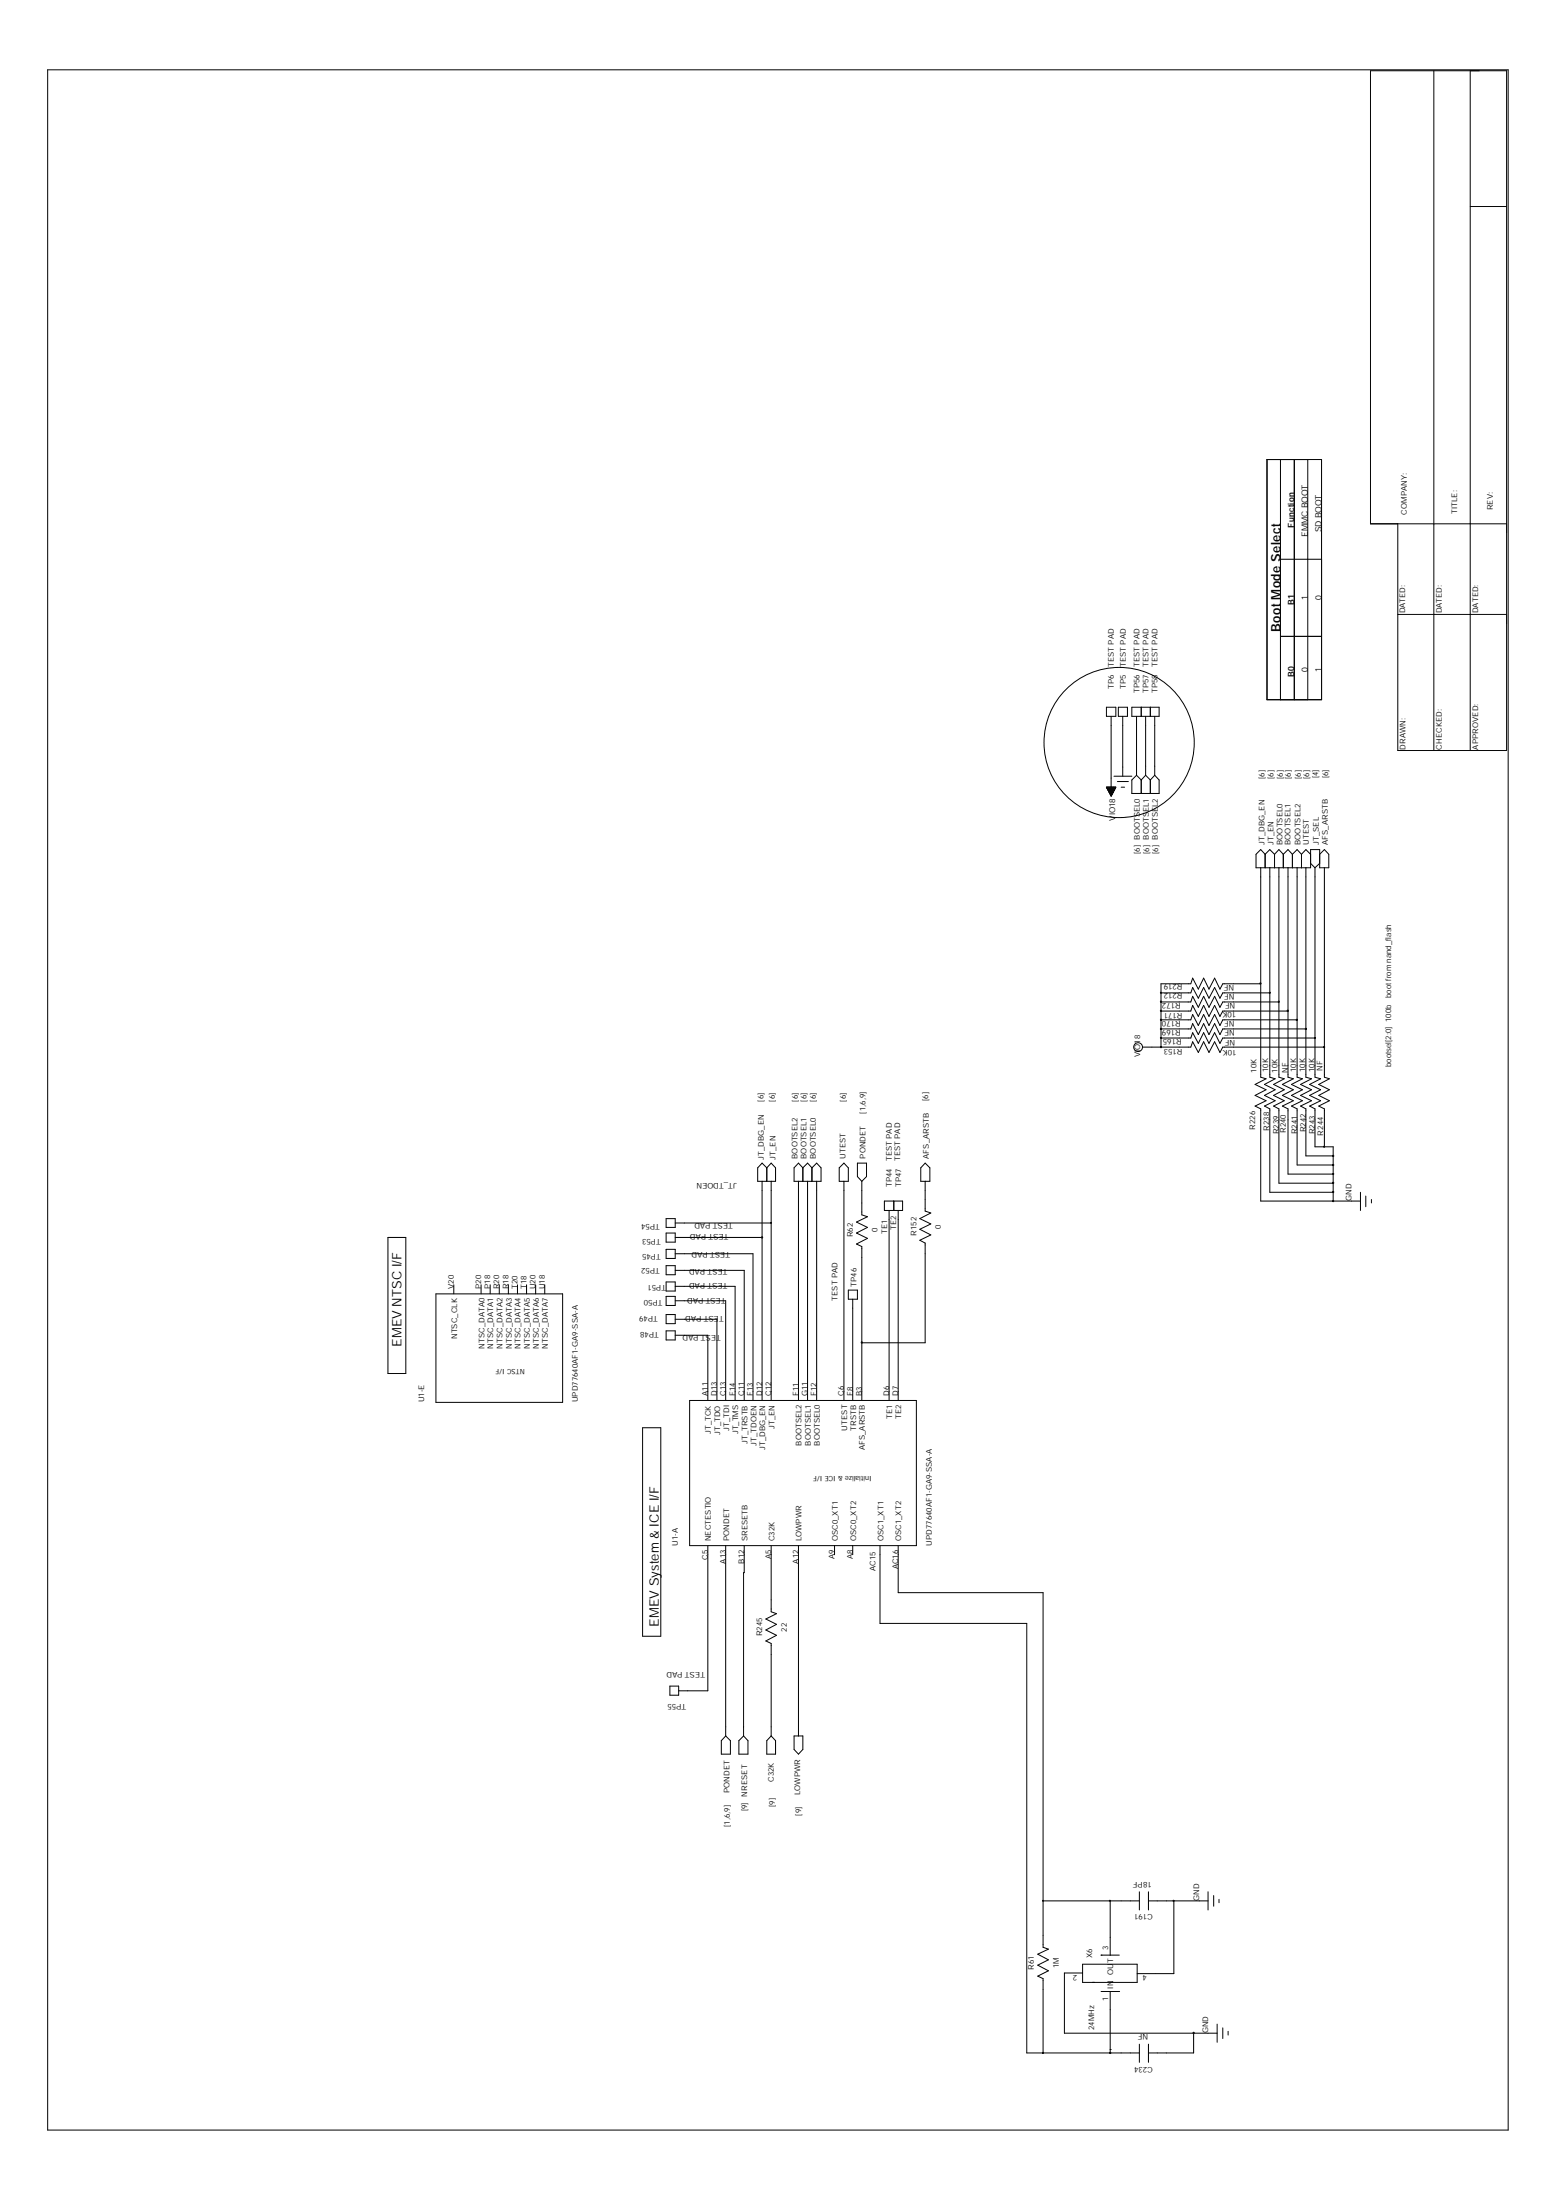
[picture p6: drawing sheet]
<svg xmlns="http://www.w3.org/2000/svg" width="210mm" height="297mm" viewBox="0 0 210 297" stroke-linecap="round" stroke-linejoin="round" font-family="sans-serif">
<g fill="none" stroke="#000" stroke-width=".13">
<path d="M6.4 9.4h197.2v278.2h-197.2v-278.1M193.5 9.6v91.7M198.5 9.6v91.7M198.5 27.9h4.9M171 62h7.4v32.5h-7.4zM172.8 75.5h5.6M172.8 62v32.5M174.7 62v32.5M176.5 62v32.5M188.7 70.7v30.6h14.7v-91.7h-18.4v61.1h18.4M149.4 95.5h1.2v1.2h-1.2zM150 96.7v10.8"/>
<path d="M151 95.5h1.2v1.2h-1.2zM151.6 96.7v8.1M152.8 95.5h3.7v1.2h-3.7zM153.4 96.7v8M154.1 95.5v1.2M154.6 96.7v8M155.3 95.5v1.2M155.9 96.7v8M172.8 85.9h5.6M188.7 83h14.7M149.4 106.3h1.2l-.6 1.2zM149.4 106.3h1.2"/>
<path d="M149.4 106.4h1.1M149.4 106.3v.1M149.5 106.3v.2h1v-.2M149.5 106.5h1M149.5 106.3v.3M149.5 106.6h1M149.6 106.3v.4h.8v-.4M149.6 106.8h.8M149.6 106.3v.5M149.6 106.9h.7M149.7 106.3v.6h.6M149.7 106.3v.7"/>
<path d="M149.7 107h.5M149.8 107.1h.4M149.8 106.3v.8h.4M149.9 106.3v.9h.2M149.9 107.3h.2M149.9 106.3v1M149.9 106.3v1.1M150 107.5h.1M150 106.3v1.1h-.1M150.1 106.3v1h-.2M150.1 106.3v1M150.2 106.3v.9h-.4"/>
<path d="M150.2 106.3v.7h-.5M150.3 106.3v.7M150.3 106.3v.5h-.7M150.4 104.8h2.4M150.4 106.3v.4h-.9M150.5 106.3v.2h-1.1M150.8 105.5h1.5M151.3 106.3h.5M153.4 104.7l-.6 .6v1.8h3.7v-1.8l-.6-.6M153.4 104.7l.7 .6M154.1 105.3v1.8M154.6 104.7l.7 .6"/>
<path d="M154.6 104.7l-.5 .6M155.3 105.3v1.8M155.9 104.7l-.6 .6M170.2 117.2v28.2l.7 .3-1.5 .7 1.5 .7-1.5 .8 1.5 .7-1.5 .7 .8 .4v12.5h13.4M170.8 115.3l-.6-.6-.7 .6v1.9h7.4v-2.5h1.2v2.5h1.3v-1.9l-.6-.6-.7 .6M170.8 115.3v1.9M170.8 115.3l.6-.6 .6 .6M171.4 117.2v28.2l.7 .3-1.4 .7 1.4 .7-1.4 .8 1.4 .7-1.4 .7 .7 .4v11.3h8.6M172 115.3v1.9M172 115.3l.6-.6 .6 .6M172.6 117.2v28.2l.8 .3-1.5 .7 1.5 .7-1.5 .8 1.5 .7-1.5 .7 .7 .4v10.1h7.4M173.2 115.3v1.9"/>
<path d="M173.2 115.3l.7-.6 .6 .6M173.9 117.2v28.2l.7 .3-1.5 .7 1.5 .7-1.5 .8 1.5 .7-1.5 .7 .8 .4v8.8h6.1M174.5 115.3v1.9M174.5 115.3l.6-.6 .6 .6M175.1 117.2v28.2l.7 .3-1.5 .7 1.5 .7-1.5 .8 1.5 .7-1.5 .7 .8 .4v7.6h4.9M175.7 115.3v1.9M175.7 115.3l.6-.6 .6 .6M176.3 117.2v28.2l.7 .3-1.4 .7 1.4 .7-1.4 .8 1.4 .7-1.4 .7 .7 .4v6.4h3.7M176.9 116.6l.6 .6M177.5 117.2v28.2l.8 .3-1.5 .7 1.5 .7-1.5 .8 1.5 .7-1.5 .7 .7 .4v5.1h2.5v7.4M178.1 116.6l-.6 .6M178.8 117.2v28.2l.7 .3-1.5 .7 1.5 .7-1.5 .8 1.5 .7-1.5 .7 .8 .4v5.1"/>
<path d="M156.7 138.9h4l.3-.7 .8 1.5 .7-1.5 .7 1.5 .8-1.5 .7 1.5 .4-.8h11.2M156.7 137.7h4l.3-.7 .8 1.5 .7-1.5 .7 1.5 .8-1.5 .7 1.5 .4-.8h10M156.7 136.5h4l.3-.8 .8 1.5 .7-1.5 .7 1.5 .8-1.5 .7 1.5 .4-.7h8.8M156.7 135.3h4l.3-.8 .8 1.5 .7-1.5 .7 1.5 .8-1.5 .7 1.5 .4-.7h7.5M156.7 134.1h4l.3-.8 .8 1.5 .7-1.5 .7 1.5 .8-1.5 .7 1.5 .4-.7h6.3M170.2 132.8h-5.1l-.4 .7-.7-1.4-.8 1.4-.7-1.4-.7 1.4-.8-1.4-.3 .7h-4v8.6M102.9 159.5v29.6M102.9 157l.6 .7 .6-.7 .6 .7v1.8h-2.4v-1.8zM103.5 157.7v1.8M104.1 159.5v29.6M107.8 159.5v29.6M108.4 157.7l-.6-.7-.6 .7v1.8h3.6v-1.8l-.6-.7-.6 .7"/>
<path d="M108.4 157.7v1.8M108.4 157.7l.6-.7 .6 .7M109 159.5v29.6M109.6 157.7v1.8M110.2 159.5v29.6M113.3 157.7l.6-.7 .6 .7v1.8h-1.2zM113.9 159.5v29.6M115.7 157h1.3v1.9l-.7 .6-.6-.6zM116.3 159.5v4.5l.8 .3-1.5 .7 1.5 .7-1.5 .8 1.5 .7-1.5 .8 .7 .3v20.8M124.9 159.5v4l.7 .3-1.4 .7 1.4 .8-1.4 .7 1.4 .7-1.4 .8 .7 .3v13.5h-8.6M124.9 157l.6 .7v1.8h-1.2v-1.8zM154.3 141.4h6.4l.3-.7 .8 1.4 .7-1.4 .7 1.4 .8-1.4 .7 1.4 .4-.7h13.7"/>
<path d="M156.7 140.2h4l.3-.8 .8 1.5 .7-1.5 .7 1.5 .8-1.5 .7 1.5 .4-.7h12.4M52.4 167.1h2.4v18.3h-2.4zM58.8 174.7h17.1v14.6h-17.1zM61.3 173.5v1.2M64.9 173.5v1.2M66.2 173.5v1.2M67.4 173.5v1.2M68.6 173.5v1.2M69.8 173.5v1.2M71.1 173.5v1.2M72.3 173.5v1.2M73.5 173.5v1.2"/>
<path d="M89.9 164.5h1.2v1.2h-1.2zM89.9 166.5h1.2v1.2h-1.2zM89.9 168.7h1.2v1.2h-1.2zM89.9 170.9h1.2v1.2h-1.2zM89.9 173.1h1.2v1.2h-1.2zM89.9 175h1.2v1.3h-1.2zM89.9 177.5h1.2v1.2h-1.2zM89.9 179.7h1.2v1.2h-1.2zM91.1 167.1h11.8M91.1 169.3h10.5v19.8M91.1 178.1h5.7v11M91.1 175.6h6.9v13.5"/>
<path d="M91.1 173.7h8.1v15.4M91.1 171.5h9.4v17.6M91.1 165.1h13M114.5 174.2h1.2v1.2h-1.2zM115.1 175.4v13.7M119.4 162.2h2.4v1.2h-2.4zM120 163.4v25.7M120.6 162.2v1.2M121.2 163.4v25.7M183.6 161v2.4M184.4 161.5v1.4M185.1 162v.4"/>
<path d="M86.7 192.8h2.5v28.1h-2.5zM91.1 180.3h4.4v8.8M93.1 189.1h30.6v19.6h-30.6zM95.5 208.7v19.6h-3.9M98 208.7v25.7M100.5 208.7v3.6h-.1v22.1M104.1 208.7v8.9l.7 .3-1.4 .7 1.4 .7-1.4 .8 1.4 .7-1.4 .8 .7 .3v12.5M107.8 208.7v25.7M112.6 208.7v1.2M115.1 208.7v1.2M118.8 208.7v10.5h19.8v58h15.2M121.2 208.7v6.3h19.6v47.9l.7 .3-1.4 .6 1.4 .8-1.4 .7 1.4 .8-1.4 .7 .7 .4v10"/>
<path d="M90.4 227.7h1.2v1.2h-1.2zM98 234.4l.6 .6v1.8h-1.2v-1.8zM100.4 234.4l.6 .6v1.8h-1.3v-1.8zM104.1 234.4l.6 .6v1.8h-1.2v-1.8zM107.2 234.4h1.2v1.8l-.6 .6-.6-.6zM140.8 256.7h13M149.9 256.7v7.3M153.8 255.4v2.5M155 256.7h8.1M155 255.4v2.5M158.5 256.7v9.8h-5M163.1 255.4v2.5"/>
<path d="M163.8 255.9v1.5M164.5 256.4v.5M146.1 265.2h7.4v2.5h-7.4zM146.1 266.4h-2.4v8.1h20.6M147.6 267.7h.1M148.6 264h.1M148.6 268.9h2.5M148.6 264h2.5M149.9 276.7h.1M149.9 268.9v8.3M153.8 276v2.5M155 276v2.5"/>
<path d="M161.1 274.5v2.7h-6.1M164.3 273.3v2.4M165.1 273.8v1.4M165.8 274.3v.5"/>
<circle cx="151.1" cy="100.3" r="10.1"/>
<circle cx="153.6" cy="141.4" r=".6"/>
</g>
<g fill="#000" stroke="#000" stroke-width=".13">
<path d="M156.7 134l.1 .1h-.1z" fill-rule="evenodd"/>
<path d="M171.3 134l.2 .1h-.2z" fill-rule="evenodd"/>
<path d="M172.6 135.2h.1l-.1 .1z" fill-rule="evenodd"/>
<path d="M156.7 140.1l.1 .1h-.1z" fill-rule="evenodd"/>
<path d="M177.4 140.1l.2 .1h-.2z" fill-rule="evenodd"/>
<path d="M178.7 154.8h.1l-.1 .1z" fill-rule="evenodd"/>
<path d="M179.9 158.5h.1h-.1z" fill-rule="evenodd"/>
<path d="M104 165.1h.1h-.1z" fill-rule="evenodd"/>
<path d="M140.7 256.6h.1v.1z" fill-rule="evenodd"/>
<path d="M149.8 256.6l.1 .1h-.1z" fill-rule="evenodd"/>
<path d="M158.4 256.6l.1 .1h-.1z" fill-rule="evenodd"/>
<path d="M140.7 277.1h.1v.2z" fill-rule="evenodd"/>
<circle cx="156.7" cy="137.7" r=".08"/>
<circle cx="156.7" cy="135.2" r=".08"/>
<circle cx="156.7" cy="138.9" r=".08"/>
<circle cx="156.7" cy="136.5" r=".08"/>
<circle cx="170.1" cy="132.8" r=".08"/>
<circle cx="173.8" cy="136.5" r=".08"/>
<circle cx="175" cy="137.7" r=".08"/>
<circle cx="176.3" cy="138.9" r=".08"/>
<circle cx="156.7" cy="141.4" r=".08"/>
<circle cx="178.7" cy="141.4" r=".08"/>
<circle cx="180" cy="156.1" r=".08"/>
<circle cx="180" cy="157.3" r=".08"/>
<circle cx="180" cy="159.7" r=".08"/>
<circle cx="102.9" cy="167.1" r=".08"/>
<circle cx="180" cy="160.9" r=".08"/>
<circle cx="180" cy="162.2" r=".08"/>
<circle cx="116.3" cy="181.3" r=".08"/>
<circle cx="149.9" cy="277.2" r=".08"/>
<circle cx="161.1" cy="274.5" r=".08"/>
</g>
<g font-size="1.8">
<text x="172.8" y="85.3" transform="rotate(-90 172.8 85.3)">Boot Mode Select</text>
<text x="54.2" y="181.9" transform="rotate(-90 54.2 181.9)">EMEV NTSC I/F</text>
<text x="88.9" y="219.7" transform="rotate(-90 88.9 219.7)">EMEV System &amp; ICE I/F</text>
</g>
<g font-size="1.2">
<text x="174.7" y="71.2" transform="rotate(-90 174.7 71.2)">Function</text>
<text x="178.4" y="71.9" transform="rotate(-90 178.4 71.9)">SD BOOT</text>
<text x="176.5" y="72.5" transform="rotate(-90 176.5 72.5)">EMMC BOOT</text>
<text x="174.7" y="81.6" transform="rotate(-90 174.7 81.6)">B1</text>
<text x="176.5" y="81" transform="rotate(-90 176.5 81)">1</text>
<text x="178.4" y="81" transform="rotate(-90 178.4 81)">0</text>
<text x="174.7" y="91.4" transform="rotate(-90 174.7 91.4)">B0</text>
<text x="176.5" y="90.8" transform="rotate(-90 176.5 90.8)">0</text>
<text x="178.4" y="90.8" transform="rotate(-90 178.4 90.8)">1</text>
</g>
<text font-size="1.1" x="150.5" y="110.8" transform="rotate(-90 150.5 110.8)">VIO18</text>
<g font-size="1">
<text x="189.9" y="69.5" transform="rotate(-90 189.9 69.5)">COMPANY:</text>
<text x="196.7" y="69.4" transform="rotate(-90 196.7 69.4)">TITLE:</text>
<text x="201.5" y="68.9" transform="rotate(-90 201.5 68.9)">REV:</text>
<text x="189.7" y="82.8" transform="rotate(-90 189.7 82.8)">DATED:</text>
<text x="194.6" y="82.8" transform="rotate(-90 194.6 82.8)">DATED:</text>
<text x="199.5" y="82.8" transform="rotate(-90 199.5 82.8)">DATED:</text>
<text x="150.4" y="93" transform="rotate(-90 150.4 93)">TP6</text>
<text x="150.4" y="90.1" transform="rotate(-90 150.4 90.1)">TEST PAD</text>
<text x="152" y="93" transform="rotate(-90 152 93)">TP5</text>
<text x="152" y="90.1" transform="rotate(-90 152 90.1)">TEST PAD</text>
<text x="153.8" y="93.6" transform="rotate(-90 153.8 93.6)">TP56</text>
<text x="153.8" y="90.1" transform="rotate(-90 153.8 90.1)">TEST PAD</text>
<text x="155" y="93.6" transform="rotate(-90 155 93.6)">TP57</text>
<text x="155" y="90.1" transform="rotate(-90 155 90.1)">TEST PAD</text>
<text x="156.3" y="93.6" transform="rotate(-90 156.3 93.6)">TP58</text>
<text x="156.3" y="90.1" transform="rotate(-90 156.3 90.1)">TEST PAD</text>
<text x="189.7" y="101.2" transform="rotate(-90 189.7 101.2)">DRAWN:</text>
<text x="194.6" y="101.2" transform="rotate(-90 194.6 101.2)">CHECKED:</text>
<text x="199.5" y="101.2" transform="rotate(-90 199.5 101.2)">APPROVED:</text>
<text x="170.7" y="105.2" transform="rotate(-90 170.7 105.2)">[6]</text>
<text x="171.9" y="105.2" transform="rotate(-90 171.9 105.2)">[6]</text>
<text x="173.1" y="105.2" transform="rotate(-90 173.1 105.2)">[6]</text>
<text x="174.2" y="105.2" transform="rotate(-90 174.2 105.2)">[6]</text>
<text x="175.6" y="105.2" transform="rotate(-90 175.6 105.2)">[6]</text>
<text x="176.7" y="105.2" transform="rotate(-90 176.7 105.2)">[6]</text>
<text x="177.9" y="105.1" transform="rotate(-90 177.9 105.1)">[4]</text>
<text x="179.3" y="105.1" transform="rotate(-90 179.3 105.1)">[6]</text>
<text x="153.8" y="113.4" transform="rotate(-90 153.8 113.4)">BOOTSEL0</text>
<text x="155.1" y="113.4" transform="rotate(-90 155.1 113.4)">BOOTSEL1</text>
<text x="156.3" y="113.4" transform="rotate(-90 156.3 113.4)">BOOTSEL2</text>
<text x="153.9" y="115.3" transform="rotate(-90 153.9 115.3)">[6]</text>
<text x="155.1" y="115.3" transform="rotate(-90 155.1 115.3)">[6]</text>
<text x="156.3" y="115.3" transform="rotate(-90 156.3 115.3)">[6]</text>
<text x="170.7" y="114.1" transform="rotate(-90 170.7 114.1)">JT_DBG_EN</text>
<text x="171.9" y="114.1" transform="rotate(-90 171.9 114.1)">JT_EN</text>
<text x="173.1" y="114.1" transform="rotate(-90 173.1 114.1)">BOOTSEL0</text>
<text x="174.2" y="114.1" transform="rotate(-90 174.2 114.1)">BOOTSEL1</text>
<text x="175.6" y="114.1" transform="rotate(-90 175.6 114.1)">BOOTSEL2</text>
<text x="176.7" y="114.1" transform="rotate(-90 176.7 114.1)">UTEST</text>
<text x="178" y="114.1" transform="rotate(-90 178 114.1)">JT_SEL</text>
<text x="179.2" y="114.1" transform="rotate(-90 179.2 114.1)">AFS_ARSTB</text>
<text x="159.4" y="137.8" transform="rotate(-180 159.4 137.8)">R170</text>
<text x="159.4" y="135.5" transform="rotate(-180 159.4 135.5)">R172</text>
<text x="159.6" y="136.8" transform="rotate(-180 159.6 136.8)">R171</text>
<text x="159.6" y="134.1" transform="rotate(-180 159.6 134.1)">R212</text>
<text x="159.6" y="132.8" transform="rotate(-180 159.6 132.8)">R219</text>
<text x="166.6" y="133" transform="rotate(-180 166.6 133)">NF</text>
<text x="166.6" y="137.9" transform="rotate(-180 166.6 137.9)">NF</text>
<text x="166.6" y="134.3" transform="rotate(-180 166.6 134.3)">NF</text>
<text x="166.8" y="135.4" transform="rotate(-180 166.8 135.4)">NF</text>
<text x="166.9" y="136.6" transform="rotate(-180 166.9 136.6)">10K</text>
<text x="187.8" y="134.8" transform="rotate(-90 187.8 134.8)">boot from nand_flash</text>
<text x="153.9" y="142.7" transform="rotate(-90 153.9 142.7)">VIO18</text>
<text x="159.4" y="139.1" transform="rotate(-180 159.4 139.1)">R169</text>
<text x="159.5" y="140.3" transform="rotate(-180 159.5 140.3)">R165</text>
<text x="159.6" y="141.6" transform="rotate(-180 159.6 141.6)">R153</text>
<text x="166.7" y="139.1" transform="rotate(-180 166.7 139.1)">NF</text>
<text x="166.7" y="140.4" transform="rotate(-180 166.7 140.4)">NF</text>
<text x="166.9" y="141.7" transform="rotate(-180 166.9 141.7)">10K</text>
<text x="103" y="148.7" transform="rotate(-90 103 148.7)">[6]</text>
<text x="104.6" y="148.7" transform="rotate(-90 104.6 148.7)">[6]</text>
<text x="107.7" y="148.7" transform="rotate(-90 107.7 148.7)">[6]</text>
<text x="108.9" y="148.7" transform="rotate(-90 108.9 148.7)">[6]</text>
<text x="110.1" y="148.7" transform="rotate(-90 110.1 148.7)">[6]</text>
<text x="114.2" y="148.7" transform="rotate(-90 114.2 148.7)">[6]</text>
<text x="125.3" y="148.6" transform="rotate(-90 125.3 148.6)">[6]</text>
<text x="169.6" y="144.9" transform="rotate(-90 169.6 144.9)">10K</text>
<text x="171.2" y="144.8" transform="rotate(-90 171.2 144.8)">10K</text>
<text x="172.4" y="144.9" transform="rotate(-90 172.4 144.9)">10K</text>
<text x="173.8" y="144.9" transform="rotate(-90 173.8 144.9)">NF</text>
<text x="175" y="144.8" transform="rotate(-90 175 144.8)">10K</text>
<text x="176.2" y="144.8" transform="rotate(-90 176.2 144.8)">10K</text>
<text x="177.4" y="144.8" transform="rotate(-90 177.4 144.8)">10K</text>
<text x="178.5" y="144.6" transform="rotate(-90 178.5 144.6)">NF</text>
<text x="187.8" y="144.1" transform="rotate(-90 187.8 144.1)">bootsel[2:0] 100b</text>
<text x="116.8" y="150.4" transform="rotate(-90 116.8 150.4)">[1,6,9]</text>
<text x="169.4" y="152.5" transform="rotate(-90 169.4 152.5)">R226</text>
<text x="171.3" y="152.7" transform="rotate(-90 171.3 152.7)">R238</text>
<text x="172.6" y="153.1" transform="rotate(-90 172.6 153.1)">R239</text>
<text x="173.6" y="153" transform="rotate(-90 173.6 153)">R240</text>
<text x="175.1" y="153.1" transform="rotate(-90 175.1 153.1)">R241</text>
<text x="176.3" y="152.9" transform="rotate(-90 176.3 152.9)">R242</text>
<text x="177.5" y="153.1" transform="rotate(-90 177.5 153.1)">R243</text>
<text x="178.6" y="153.3" transform="rotate(-90 178.6 153.3)">R244</text>
<text x="99.4" y="159.8" transform="rotate(-180 99.4 159.8)">JT_TDOEN</text>
<text x="103.1" y="156.6" transform="rotate(-90 103.1 156.6)">JT_DBG_EN</text>
<text x="104.7" y="156.6" transform="rotate(-90 104.7 156.6)">JT_EN</text>
<text x="107.7" y="156.4" transform="rotate(-90 107.7 156.4)">BOOTSEL2</text>
<text x="108.9" y="156.4" transform="rotate(-90 108.9 156.4)">BOOTSEL1</text>
<text x="110.1" y="156.4" transform="rotate(-90 110.1 156.4)">BOOTSEL0</text>
<text x="114.1" y="156.4" transform="rotate(-90 114.1 156.4)">UTEST</text>
<text x="116.8" y="156.4" transform="rotate(-90 116.8 156.4)">PONDET</text>
<text x="120.4" y="160.3" transform="rotate(-90 120.4 160.3)">TP44</text>
<text x="120.4" y="156.8" transform="rotate(-90 120.4 156.8)">TEST PAD</text>
<text x="121.5" y="156.8" transform="rotate(-90 121.5 156.8)">TEST PAD</text>
<text x="121.6" y="160.3" transform="rotate(-90 121.6 160.3)">TP47</text>
<text x="125.4" y="156.4" transform="rotate(-90 125.4 156.4)">AFS_ARSTB</text>
<text x="89.1" y="165.3" transform="rotate(-180 89.1 165.3)">TP54</text>
<text x="89.2" y="167.3" transform="rotate(-180 89.2 167.3)">TP53</text>
<text x="98.3" y="166.6" transform="rotate(-180 98.3 166.6)">TEST PAD</text>
<text x="98.9" y="165.1" transform="rotate(-180 98.9 165.1)">TEST PAD</text>
<text x="115.1" y="167.1" transform="rotate(-90 115.1 167.1)">R62</text>
<text x="118.4" y="166.4" transform="rotate(-90 118.4 166.4)">0</text>
<text x="119.8" y="166.6" transform="rotate(-90 119.8 166.6)">TE1</text>
<text x="121" y="166.1" transform="rotate(-90 121 166.1)">TE2</text>
<text x="123.7" y="166.9" transform="rotate(-90 123.7 166.9)">R152</text>
<text x="127" y="165.9" transform="rotate(-90 127 165.9)">0</text>
<text x="182.4" y="162.2" transform="rotate(-90 182.4 162.2)">GND</text>
<text x="89.1" y="171.1" transform="rotate(-180 89.1 171.1)">TP52</text>
<text x="89.2" y="169.3" transform="rotate(-180 89.2 169.3)">TP45</text>
<text x="89.9" y="173.6" transform="rotate(-180 89.9 173.6)">TP51</text>
<text x="98.2" y="173.2" transform="rotate(-180 98.2 173.2)">TEST PAD</text>
<text x="98.2" y="171.4" transform="rotate(-180 98.2 171.4)">TEST PAD</text>
<text x="98.6" y="169" transform="rotate(-180 98.6 169)">TEST PAD</text>
<text x="115.6" y="173.7" transform="rotate(-90 115.6 173.7)">TP46</text>
<text x="61.3" y="174.1" transform="rotate(-90 61.3 174.1)">V20</text>
<text x="64.9" y="174.1" transform="rotate(-90 64.9 174.1)">P20</text>
<text x="66.2" y="174.1" transform="rotate(-90 66.2 174.1)">P18</text>
<text x="67.4" y="174.1" transform="rotate(-90 67.4 174.1)">R20</text>
<text x="68.6" y="174.1" transform="rotate(-90 68.6 174.1)">R18</text>
<text x="69.8" y="174.1" transform="rotate(-90 69.8 174.1)">T20</text>
<text x="71.1" y="174.1" transform="rotate(-90 71.1 174.1)">T18</text>
<text x="72.3" y="174.1" transform="rotate(-90 72.3 174.1)">U20</text>
<text x="73.5" y="174.1" transform="rotate(-90 73.5 174.1)">U18</text>
<text x="88.8" y="177.6" transform="rotate(-180 88.8 177.6)">TP49</text>
<text x="88.9" y="179.8" transform="rotate(-180 88.9 179.8)">TP48</text>
<text x="89.5" y="175.5" transform="rotate(-180 89.5 175.5)">TP50</text>
<text x="97.7" y="177.7" transform="rotate(-180 97.7 177.7)">TEST PAD</text>
<text x="98" y="175.3" transform="rotate(-180 98 175.3)">TEST PAD</text>
<text x="113.1" y="175.6" transform="rotate(-90 113.1 175.6)">TEST PAD</text>
<text x="61.7" y="180.8" transform="rotate(-90 61.7 180.8)">NTSC_CLK</text>
<text x="65.4" y="182.1" transform="rotate(-90 65.4 182.1)">NTSC_DATA0</text>
<text x="66.6" y="182.1" transform="rotate(-90 66.6 182.1)">NTSC_DATA1</text>
<text x="67.8" y="182.1" transform="rotate(-90 67.8 182.1)">NTSC_DATA2</text>
<text x="69.1" y="182.1" transform="rotate(-90 69.1 182.1)">NTSC_DATA3</text>
<text x="70.3" y="182.1" transform="rotate(-90 70.3 182.1)">NTSC_DATA4</text>
<text x="70.8" y="184.9" transform="rotate(-180 70.8 184.9)">NTSC I/F</text>
<text x="71.5" y="182.1" transform="rotate(-90 71.5 182.1)">NTSC_DATA5</text>
<text x="72.7" y="182.1" transform="rotate(-90 72.7 182.1)">NTSC_DATA6</text>
<text x="74" y="182.1" transform="rotate(-90 74 182.1)">NTSC_DATA7</text>
<text x="97.3" y="180.3" transform="rotate(-180 97.3 180.3)">TEST PAD</text>
<text x="57.2" y="189.3" transform="rotate(-90 57.2 189.3)">U1-E</text>
<text x="78" y="189.3" transform="rotate(-90 78 189.3)">UPD77640AF1-GA9-SSA-A</text>
<text x="95.5" y="188.5" transform="rotate(-90 95.5 188.5)">A11</text>
<text x="96.8" y="188.5" transform="rotate(-90 96.8 188.5)">D13</text>
<text x="98" y="188.5" transform="rotate(-90 98 188.5)">C13</text>
<text x="99.2" y="188.5" transform="rotate(-90 99.2 188.5)">F14</text>
<text x="100.5" y="188.5" transform="rotate(-90 100.5 188.5)">C11</text>
<text x="101.6" y="188.5" transform="rotate(-90 101.6 188.5)">F13</text>
<text x="102.9" y="188.5" transform="rotate(-90 102.9 188.5)">D12</text>
<text x="104.1" y="188.5" transform="rotate(-90 104.1 188.5)">C12</text>
<text x="107.8" y="188.5" transform="rotate(-90 107.8 188.5)">F11</text>
<text x="109" y="188.5" transform="rotate(-90 109 188.5)">G11</text>
<text x="110.2" y="188.5" transform="rotate(-90 110.2 188.5)">F12</text>
<text x="113.9" y="188.5" transform="rotate(-90 113.9 188.5)">C6</text>
<text x="115.1" y="188.5" transform="rotate(-90 115.1 188.5)">F8</text>
<text x="116.3" y="188.5" transform="rotate(-90 116.3 188.5)">B3</text>
<text x="120" y="188.5" transform="rotate(-90 120 188.5)">D6</text>
<text x="120.4" y="191.6" transform="rotate(-90 120.4 191.6)">TE1</text>
<text x="121.2" y="188.5" transform="rotate(-90 121.2 188.5)">D7</text>
<text x="121.7" y="191.6" transform="rotate(-90 121.7 191.6)">TE2</text>
<text x="96" y="193.6" transform="rotate(-90 96 193.6)">JT_TCK</text>
<text x="97.2" y="193.7" transform="rotate(-90 97.2 193.7)">JT_TDO</text>
<text x="98.4" y="193.2" transform="rotate(-90 98.4 193.2)">JT_TDI</text>
<text x="99.7" y="193.7" transform="rotate(-90 99.7 193.7)">JT_TMS</text>
<text x="100.9" y="194.9" transform="rotate(-90 100.9 194.9)">JT_TRSTB</text>
<text x="102.1" y="195.2" transform="rotate(-90 102.1 195.2)">JT_TDOEN</text>
<text x="103.3" y="195.8" transform="rotate(-90 103.3 195.8)">JT_DBG_EN</text>
<text x="104.6" y="192.9" transform="rotate(-90 104.6 192.9)">JT_EN</text>
<text x="108.2" y="195.2" transform="rotate(-90 108.2 195.2)">BOOTSEL2</text>
<text x="109.4" y="195.2" transform="rotate(-90 109.4 195.2)">BOOTSEL1</text>
<text x="110.7" y="195.2" transform="rotate(-90 110.7 195.2)">BOOTSEL0</text>
<text x="114.3" y="193.2" transform="rotate(-90 114.3 193.2)">UTEST</text>
<text x="115.6" y="193.2" transform="rotate(-90 115.6 193.2)">TRSTB</text>
<text x="116.8" y="195.8" transform="rotate(-90 116.8 195.8)">AFS_ARSTB</text>
<text x="117.7" y="199.2" transform="rotate(-180 117.7 199.2)">Initialize &amp; ICE I/F</text>
<text x="91.5" y="208.7" transform="rotate(-90 91.5 208.7)">U1-A</text>
<text x="96" y="208.1" transform="rotate(-90 96 208.1)">NECTESTIO</text>
<text x="98.4" y="208.1" transform="rotate(-90 98.4 208.1)">PONDET</text>
<text x="100.9" y="208.1" transform="rotate(-90 100.9 208.1)">SRESETB</text>
<text x="104.6" y="208.1" transform="rotate(-90 104.6 208.1)">C32K</text>
<text x="108.2" y="208.1" transform="rotate(-90 108.2 208.1)">LOWPWR</text>
<text x="113.1" y="208.1" transform="rotate(-90 113.1 208.1)">OSC0_XT1</text>
<text x="115.6" y="208.1" transform="rotate(-90 115.6 208.1)">OSC0_XT2</text>
<text x="119.3" y="208.1" transform="rotate(-90 119.3 208.1)">OSC1_XT1</text>
<text x="121.7" y="208.1" transform="rotate(-90 121.7 208.1)">OSC1_XT2</text>
<text x="125.8" y="208.7" transform="rotate(-90 125.8 208.7)">UPD77640AF1-GA9-SSA-A</text>
<text x="95.5" y="210.6" transform="rotate(-90 95.5 210.6)">C5</text>
<text x="98" y="211.1" transform="rotate(-90 98 211.1)">A13</text>
<text x="100.5" y="211.1" transform="rotate(-90 100.5 211.1)">B12</text>
<text x="104.1" y="210.6" transform="rotate(-90 104.1 210.6)">A5</text>
<text x="107.8" y="211.1" transform="rotate(-90 107.8 211.1)">A12</text>
<text x="112.6" y="210.6" transform="rotate(-90 112.6 210.6)">A9</text>
<text x="115.1" y="210.6" transform="rotate(-90 115.1 210.6)">A8</text>
<text x="118.2" y="212.1" transform="rotate(-90 118.2 212.1)">AC15</text>
<text x="121.2" y="211.9" transform="rotate(-90 121.2 211.9)">AC16</text>
<text x="102.9" y="220.9" transform="rotate(-90 102.9 220.9)">R245</text>
<text x="106.2" y="220.3" transform="rotate(-90 106.2 220.3)">22</text>
<text x="95.2" y="225.7" transform="rotate(-180 95.2 225.7)">TEST PAD</text>
<text x="92.6" y="230.1" transform="rotate(-180 92.6 230.1)">TP55</text>
<text x="98.5" y="242.1" transform="rotate(-90 98.5 242.1)">PONDET</text>
<text x="100.8" y="244.5" transform="rotate(-90 100.8 244.5)">[9]</text>
<text x="100.8" y="242.6" transform="rotate(-90 100.8 242.6)">NRESET</text>
<text x="104.5" y="240.6" transform="rotate(-90 104.5 240.6)">C32K</text>
<text x="104.6" y="244" transform="rotate(-90 104.6 244)">[9]</text>
<text x="108" y="242.3" transform="rotate(-90 108 242.3)">LOWPWR</text>
<text x="108.2" y="245.1" transform="rotate(-90 108.2 245.1)">[9]</text>
<text x="98.5" y="246.7" transform="rotate(-90 98.5 246.7)">[1,6,9]</text>
<text x="155.5" y="254.1" transform="rotate(-180 155.5 254.1)">18PF</text>
<text x="161.9" y="256.7" transform="rotate(-90 161.9 256.7)">GND</text>
<text x="149.6" y="263.3" transform="rotate(-90 149.6 263.3)">3</text>
<text x="155.6" y="258.5" transform="rotate(-180 155.6 258.5)">C191</text>
<text x="139.6" y="265.9" transform="rotate(-90 139.6 265.9)">R61</text>
<text x="142.9" y="265.7" transform="rotate(-90 142.9 265.7)">1M</text>
<text x="145.4" y="266.6" transform="rotate(-180 145.4 266.6)">2</text>
<text x="147.4" y="264.4" transform="rotate(-90 147.4 264.4)">X6</text>
<text x="150.3" y="268.5" transform="rotate(-90 150.3 268.5)">IN</text>
<text x="150.3" y="266.6" transform="rotate(-90 150.3 266.6)">OUT</text>
<text x="154.8" y="266.7" transform="rotate(-180 154.8 266.7)">4</text>
<text x="147.7" y="274.1" transform="rotate(-90 147.7 274.1)">24MHz</text>
<text x="149.6" y="270.2" transform="rotate(-90 149.6 270.2)">1</text>
<text x="155" y="274.6" transform="rotate(-180 155 274.6)">NF</text>
<text x="163.1" y="274.5" transform="rotate(-90 163.1 274.5)">GND</text>
<text x="155.6" y="279" transform="rotate(-180 155.6 279)">C234</text>
</g>
</svg>
